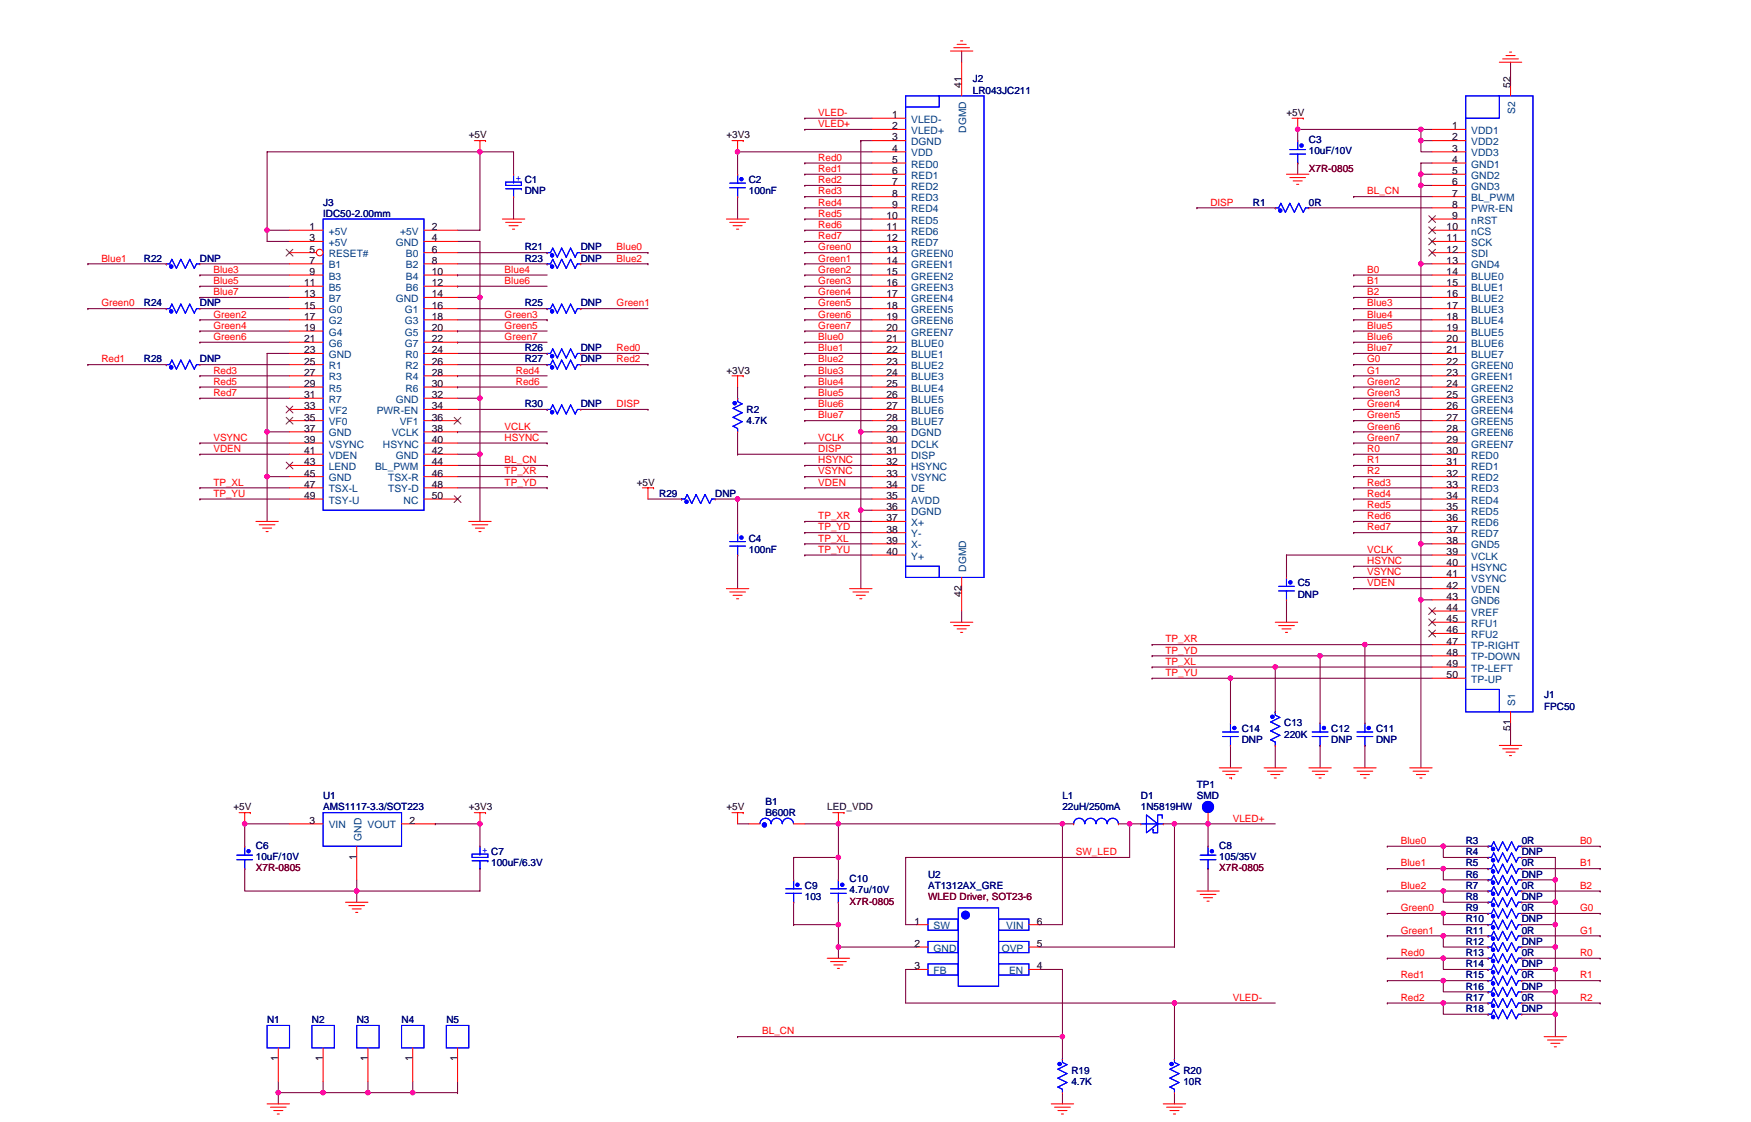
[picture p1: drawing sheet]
<svg xmlns="http://www.w3.org/2000/svg" width="278mm" height="178mm" viewBox="0 0 278 178" stroke-linecap="round" stroke-linejoin="round" font-family="sans-serif">
<g fill="none" stroke="#800040" stroke-width=".17">
<path d="M127.7 18.8h.1M127.7 18.8h10.7M152.6 8.1v1.8M239.8 9.9v3.5M42.4 36.5h.1M42.4 36.5v1.8h3.6M42.4 36.5h3.6M72.6 38.3h3.6v8.9h-3.6M76.2 24.1v12.4h-3.6M76.2 24.1h.1M76.2 24.1h5.3v3.6M76.2 24.1h-33.8v12.4"/>
<path d="M81.5 31.2v3.6M117.1 31.2v3.6M117.1 24.1v3.6M117.1 24.1h.1M117.1 24.1h21.3M127.7 25.9h.1M127.7 27.7h.1M127.7 29.4h.1M127.7 31.2h.1M127.7 33h.1M127.7 34.8h.1M127.7 36.5h.1"/>
<path d="M127.7 38.3h.1M127.7 20.5h.1M127.7 25.9h10.7M127.7 27.7h10.7M127.7 29.4h10.7M127.7 31.2h10.7M127.7 33h10.7M127.7 34.8h10.7M127.7 36.5h10.7M127.7 38.3h10.7M127.7 20.5h10.7M136.6 22.3v46.3h1.8"/>
<path d="M136.6 22.3h.1M136.6 22.3h1.8M190 33h.1M190 33h12.4M206 25.9v1.8M206 20.5v1.8M206 20.5h.1M206 20.5h21.3M207.7 33h19.6M214.9 31.2h.1M214.9 31.2h12.4M225.5 29.4h.1"/>
<path d="M225.5 27.7v1.7h1.8M225.5 27.7h.1M225.5 20.5h.1M225.5 22.3v1.8h1.8M225.5 22.3h.1M225.5 20.5v1.8h1.8M225.5 29.4v56.9M227.3 25.9h-1.8v1.8h1.8M13.9 41.9h.1M13.9 49h.1M13.9 57.9h.1M13.9 41.9h12.5"/>
<path d="M13.9 49h12.5M13.9 57.9h12.5M31.7 41.9h14.3M31.7 43.7h.1M31.7 45.4h.1M31.7 47.2h.1M31.7 49h14.3M31.7 50.8h.1M31.7 52.6h.1M31.7 54.3h.1M31.7 57.9h14.3M31.7 59.7h.1"/>
<path d="M31.7 43.7h14.3M31.7 45.4h14.3M31.7 47.2h14.3M31.7 50.8h14.3M31.7 52.6h14.3M31.7 54.3h14.3M31.7 59.7h14.3M46 56.1h-3.6v12.5h3.6M72.6 40.1h14.2M72.6 41.9h14.2M72.6 43.7h.1M72.6 45.4h.1"/>
<path d="M72.6 49h14.2M72.6 52.6h.1M72.6 54.3h.1M72.6 56.1h14.2M72.6 57.9h14.2M72.6 59.7h.1M72.6 43.7h14.2M72.6 45.4h14.2M72.6 50.8h14.2M72.6 52.6h14.2M72.6 54.3h14.2M72.6 59.7h14.2"/>
<path d="M76.2 47.2v16h-3.6M76.2 47.2h.1M86.8 50.8h.1M92.2 49h.1M92.2 40.1h10.6M92.2 41.9h10.6M92.2 49h10.6M92.2 56.1h10.6M92.2 57.9h10.6M102.8 40.1h.1M102.8 41.9h.1M102.8 56.1h.1"/>
<path d="M102.8 57.9h.1M127.7 40.1h.1M127.7 41.9h.1M127.7 43.7h.1M127.7 45.4h.1M127.7 47.2h.1M127.7 49h.1M127.7 50.8h.1M127.7 52.6h.1M127.7 54.3h.1M127.7 56.1h.1M127.7 57.9h.1"/>
<path d="M127.7 59.7h.1M127.7 40.1h10.7M127.7 41.9h10.7M127.7 43.7h10.7M127.7 45.4h10.7M127.7 47.2h10.7M127.7 49h10.7M127.7 50.8h10.7M127.7 52.6h10.7M127.7 54.3h10.7M127.7 56.1h10.7M127.7 57.9h10.7"/>
<path d="M127.7 59.7h10.7M214.9 43.7h.1M214.9 45.4h.1M214.9 47.2h.1M214.9 49h.1M214.9 50.8h.1M214.9 52.6h.1M214.9 54.3h.1M214.9 56.1h.1M214.9 57.9h.1M214.9 59.7h.1M214.9 43.7h12.4"/>
<path d="M214.9 45.4h12.4M214.9 47.2h12.4M214.9 49h12.4M214.9 50.8h12.4M214.9 52.6h12.4M214.9 54.3h12.4M214.9 56.1h12.4M214.9 57.9h12.4M214.9 59.7h12.4M225.5 41.9h.1M225.5 41.9h1.8M31.7 61.4h.1"/>
<path d="M31.7 70.3h.1M31.7 77.4h.1M31.7 79.2h.1M31.7 63.2h.1M31.7 72.1h.1M31.7 61.4h14.3M31.7 63.2h14.3M31.7 70.3h14.3M31.7 72.1h14.3M31.7 77.4h14.3M31.7 79.2h14.3M42.4 75.7h.1"/>
<path d="M42.4 68.6v7.1h3.6M42.4 68.6h.1M42.4 75.7v7.1M72.6 61.4h.1M72.6 68.6h.1M72.6 65h14.2M72.6 61.4h14.2M72.6 68.6h14.2M72.6 70.3h14.2M72.6 73.9h14.2M72.6 75.7h14.2M72.6 77.4h14.2"/>
<path d="M76.2 72.1h.1M76.2 63.2v8.9h-3.6M76.2 63.2h.1M76.2 72.1v10.7M86.8 70.3h.1M86.8 73.9h.1M86.8 75.7h.1M86.8 77.4h.1M92.2 65h10.6M102.8 79.2h5.4M102.8 65h.1M113.5 79.2h3.6v5.4"/>
<path d="M117.1 72.1h.1M117.1 61.4v1.8M117.1 68.6v3.5M117.1 79.2h.1M117.1 72.1h21.3M117.1 79.2h21.3M127.7 61.4h.1M127.7 63.2h.1M127.7 65h.1M127.7 66.8h.1M127.7 70.3h.1M127.7 73.9h.1"/>
<path d="M127.7 75.7h.1M127.7 77.4h.1M127.7 61.4h10.7M127.7 63.2h10.7M127.7 65h10.7M127.7 66.8h10.7M127.7 70.3h10.7M127.7 73.9h10.7M127.7 75.7h10.7M127.7 77.4h10.7M136.6 68.6v12.4h1.8M136.6 68.6h.1"/>
<path d="M214.9 61.4h.1M214.9 63.2h.1M214.9 65h.1M214.9 66.8h.1M214.9 68.6h.1M214.9 70.3h.1M214.9 72.1h.1M214.9 73.9h.1M214.9 75.7h.1M214.9 77.4h.1M214.9 79.2h.1M214.9 61.4h12.4"/>
<path d="M214.9 63.2h12.4M214.9 65h12.4M214.9 66.8h12.4M214.9 68.6h12.4M214.9 70.3h12.4M214.9 72.1h12.4M214.9 73.9h12.4M214.9 75.7h12.4M214.9 77.4h12.4M214.9 79.2h12.4M117.1 88.1v5.3M127.7 82.8h.1"/>
<path d="M127.7 84.6h.1M127.7 86.3h.1M127.7 88.1h.1M127.7 82.8h10.7M127.7 84.6h10.7M127.7 88.1h10.7M127.7 86.3h10.7M136.6 81v12.4M152.6 97v1.8M204.2 88.1h.1M204.2 95.2v3.6M204.2 88.1v3.6"/>
<path d="M204.2 88.1h23.1M214.9 81h.1M214.9 82.8h.1M214.9 84.6h.1M214.9 89.9h.1M214.9 91.7h.1M214.9 93.4h.1M214.9 81h12.4M214.9 82.8h12.4M214.9 84.6h12.4M214.9 89.9h12.4M214.9 91.7h12.4"/>
<path d="M214.9 93.4h12.4M225.5 95.2h.1M225.5 95.2h1.8M225.5 95.2v26.7M227.3 86.3h-1.8v8.9M182.9 107.7h12.4v7.1M182.9 107.7h.1M182.9 104.1h26.6v10.7M182.9 104.1h.1M182.9 102.3h33.7v12.5M182.9 102.3h.1M182.9 105.9h19.5v7.1"/>
<path d="M182.9 105.9h.1M195.3 107.7h.1M195.3 118.3v3.6M195.3 107.7h32M202.4 118.3v3.6M202.4 105.9h.1M202.4 105.9h24.9M209.5 104.1h.1M209.5 118.3v3.6M209.5 104.1h17.8M216.6 102.3h.1M216.6 118.3v3.6"/>
<path d="M216.6 102.3h10.7M239.8 114.8v3.5M38.8 130.8h7.2M38.8 130.8h.1M38.8 137.9v3.6h17.8M38.8 130.8v3.5M56.6 139.7v1.8M69.1 130.8h7.1v3.5M69.1 130.8h.1M76.2 137.9v3.6h-19.6M117.1 130.8h1.7M126 136.1v3.6"/>
<path d="M126 136.1h.1M126 136.1h7.1M127.7 130.8h5.4M133.1 136.1v3.6M133.1 130.8h.1M133.1 130.8v5.3M133.1 130.8h35.5M143.7 136.1v10.7h1.8M143.7 136.1h.1M168.6 130.8h1.8M168.6 130.8v16h-3.5M177.5 130.8h1.8"/>
<path d="M179.3 130.8h1.8M179.3 130.8h.1M179.3 130.8v5.3h-35.6M184.6 130.8h1.8M186.4 130.8v19.5h-21.3M186.4 130.8h.1M186.4 130.8h16M191.7 130.8h.1M191.7 137.9v3.6M191.7 130.8v3.5M220.2 137.9h8.9v1.8h7.1M220.2 137.9h.1"/>
<path d="M220.2 134.3h.1M220.2 134.3h8.9M229.1 137.9h.1M229.1 134.3h7.1M229.1 134.3v1.8h7.1M229.1 134.3h.1M229.1 137.9h7.1M241.5 136.1h5.4v3.6h-5.4M241.5 134.3h12.5M241.5 137.9h12.5M246.9 139.7v3.5h-5.4M246.9 139.7h.1"/>
<path d="M254 134.3h.1M254 137.9h.1M56.6 141.5v1.7M56.6 141.5h.1M126 143.2v3.6M126 146.8h.1M126 146.8h7.1M133.1 150.3h.1M133.1 150.3h12.4M133.1 146.8v3.5M133.1 143.2v3.6M133.1 150.3v1.8"/>
<path d="M145.5 153.9h-1.8v5.3h42.7M165.1 153.9h3.5v10.7M186.4 159.2h.1M186.4 159.2v8.9M186.4 159.2h16M220.2 159.2h.1M220.2 155.7h8.9v1.8h7.1M220.2 155.7h.1M220.2 152.1h8.9v1.8h7.1M220.2 152.1h.1M220.2 148.6h8.9v1.7h7.1M220.2 148.6h.1"/>
<path d="M220.2 145h.1M220.2 141.5h.1M220.2 159.2h8.9M220.2 141.5h8.9M220.2 145h8.9M229.1 159.2h7.1M229.1 155.7h.1M229.1 152.1h.1M229.1 148.6h.1M229.1 145h7.1M229.1 141.5h7.1M229.1 159.2v1.8h7.1"/>
<path d="M229.1 159.2h.1M229.1 145v1.8h7.1M229.1 145h.1M229.1 141.5v1.7h7.1M229.1 141.5h.1M229.1 148.6h7.1M229.1 152.1h7.1M229.1 155.7h7.1M241.5 159.2h12.5M241.5 141.5h12.5M241.5 145h12.5M241.5 148.6h12.5"/>
<path d="M241.5 152.1h12.5M241.5 155.7h12.5M246.9 143.2v3.6h-5.4M246.9 143.2h.1M246.9 146.8v3.5h-5.4M246.9 146.8h.1M246.9 150.3v3.6h-5.4M246.9 150.3h.1M246.9 153.9v3.6h-5.4M246.9 153.9h.1M246.9 157.5v3.5h-5.4M246.9 157.5h.1"/>
<path d="M254 141.5h.1M254 145h.1M254 148.6h.1M254 159.2h.1M254 152.1h.1M254 155.7h.1M44.2 173.5h.1M44.2 171.7v1.8M44.2 173.5v1.7M44.2 173.5h28.4M51.3 171.7v1.8M51.3 173.5h.1"/>
<path d="M58.4 171.7v1.8M58.4 173.5h.1M65.5 171.7v1.8M72.6 173.5h.1M72.6 171.7v1.8M117.1 164.6h.1M117.1 164.6h51.5M168.6 173.5v1.7M168.6 164.6v3.5M186.4 173.5v1.7M246.9 161h.1M246.9 161v3.6"/>
</g>
<g fill="#f0f" stroke="#f0f" stroke-width=".17">
<circle cx="191.7" cy="130.8" r=".35"/>
<circle cx="168.6" cy="164.6" r=".35"/>
<circle cx="186.4" cy="159.2" r=".35"/>
<circle cx="133.1" cy="136.1" r=".35"/>
<circle cx="133.1" cy="146.8" r=".35"/>
<circle cx="168.6" cy="130.8" r=".35"/>
<circle cx="133.1" cy="130.8" r=".35"/>
<circle cx="133.1" cy="150.3" r=".35"/>
<circle cx="179.3" cy="130.8" r=".35"/>
<circle cx="186.4" cy="130.8" r=".35"/>
<circle cx="76.2" cy="130.8" r=".35"/>
<circle cx="56.6" cy="141.4" r=".35"/>
<circle cx="38.8" cy="130.8" r=".35"/>
<circle cx="216.6" cy="102.3" r=".35"/>
<circle cx="209.5" cy="104.1" r=".35"/>
<circle cx="195.3" cy="107.7" r=".35"/>
<circle cx="76.2" cy="72.1" r=".35"/>
<circle cx="225.5" cy="95.2" r=".35"/>
<circle cx="225.5" cy="86.3" r=".35"/>
<circle cx="225.5" cy="41.9" r=".35"/>
<circle cx="225.5" cy="29.4" r=".35"/>
<circle cx="225.5" cy="27.6" r=".35"/>
<circle cx="225.5" cy="20.5" r=".35"/>
<circle cx="225.5" cy="22.3" r=".35"/>
<circle cx="206" cy="20.5" r=".35"/>
<circle cx="136.6" cy="81" r=".35"/>
<circle cx="136.6" cy="68.5" r=".35"/>
<circle cx="76.2" cy="24.1" r=".35"/>
<circle cx="42.4" cy="36.5" r=".35"/>
<circle cx="117.1" cy="24.1" r=".35"/>
<circle cx="229.1" cy="155.7" r=".35"/>
<circle cx="229.1" cy="152.1" r=".35"/>
<circle cx="229.1" cy="148.5" r=".35"/>
<circle cx="229.1" cy="137.9" r=".35"/>
<circle cx="44.2" cy="173.4" r=".35"/>
<circle cx="51.3" cy="173.4" r=".35"/>
<circle cx="58.4" cy="173.4" r=".35"/>
<circle cx="65.5" cy="173.4" r=".35"/>
<circle cx="246.9" cy="161" r=".35"/>
<circle cx="246.9" cy="139.7" r=".35"/>
<circle cx="246.9" cy="143.2" r=".35"/>
<circle cx="246.9" cy="146.8" r=".35"/>
<circle cx="246.9" cy="150.3" r=".35"/>
<circle cx="246.9" cy="153.9" r=".35"/>
<circle cx="246.9" cy="157.4" r=".35"/>
<circle cx="229.1" cy="159.2" r=".35"/>
<circle cx="229.1" cy="145" r=".35"/>
<circle cx="229.1" cy="141.4" r=".35"/>
<circle cx="229.1" cy="134.3" r=".35"/>
<circle cx="42.4" cy="75.7" r=".35"/>
<circle cx="42.4" cy="68.5" r=".35"/>
<circle cx="76.2" cy="47.2" r=".35"/>
<circle cx="76.2" cy="63.2" r=".35"/>
<circle cx="117.1" cy="79.2" r=".35"/>
<circle cx="202.4" cy="105.9" r=".35"/>
</g>
<g fill="none" stroke="#f00" stroke-width=".17">
<path d="M150.9 8.1h3.5M151.4 7.6h2.5M151.9 7h1.5M152.5 6.5h.3M205.1 18.8h1.8M206 18.8v1.7M206.9 18.8h.1M238 9.9h3.5M238.5 9.3h2.5M239 8.8h1.5M239.6 8.3h.3M46 36.5h5.3"/>
<path d="M46 38.3h5.3M67.3 36.5h5.3M67.3 38.3h5.3M75.3 22.3h1.8M76.2 22.3v1.8M77.1 22.3h.1M79.7 34.8h3.6M80.3 35.3h2.5M80.8 35.8h1.4M81.3 36.4h.4M115.3 34.8h3.5M115.8 35.3h2.5"/>
<path d="M116.2 22.3h1.8M116.4 35.8h1.4M116.9 36.4h.3M117.1 22.3v1.8M118 22.3h.1M204.2 27.7h3.5M204.7 28.2h2.5M205.3 28.7h1.4M205.8 29.3h.3M26.4 49h.1M31.7 49h.1M86.8 56.1h.1"/>
<path d="M92.2 56.1h.1M116.2 59.7h1.8M117.1 59.7v1.7M118 59.7h.1M86.8 65h.1M92.2 65h.1M102 77.4h1.7M102.8 77.4v1.8M103.7 77.4h.1M40.6 82.8h3.6M41.1 83.3h2.5M41.7 83.8h1.4"/>
<path d="M42.2 84.4h.4M74.4 82.8h3.6M74.9 83.3h2.5M75.5 83.8h1.4M76 84.4h.3M115.3 93.4h3.5M115.8 94h2.5M116.4 94.5h1.4M116.9 95.1h.3M134.9 93.4h3.5M135.4 94h2.5M135.9 94.5h1.4"/>
<path d="M136.5 95.1h.3M150.9 98.8h3.5M151.4 99.3h2.5M151.9 99.8h1.5M202.4 98.8h3.6M202.9 99.3h2.5M203.5 99.8h1.4M204.2 91.7h.1M204.2 95.2h.1M152.5 100.4h.3M202.4 113h.1M202.4 118.3h.1"/>
<path d="M204 100.4h.4M209.5 114.8h.1M209.5 118.3h.1M238 118.3h3.5M238.5 118.9h2.5M239 119.4h1.5M239.6 119.9h.3M38 129h1.7M38.8 129v1.8M39.7 129h.1M75.3 129h1.8M76.2 129v1.8"/>
<path d="M77.1 129h.1M116.2 129h1.8M117.1 129v1.8M118 129h.1M132.2 129h1.8M133.1 129v1.8M134 129h.1M191.7 129v1.8M193.5 121.9h3.6M194.1 122.4h2.5M194.6 123h1.4M195.1 123.5h.4"/>
<path d="M195.5 123.5h.1M200.6 121.9h3.6M201.2 122.4h2.5M201.7 123h1.4M202.2 123.5h.4M207.7 121.9h3.6M208.3 122.4h2.5M208.8 123h1.4M209.4 123.5h.3M214.9 121.9h3.5M215.4 122.4h2.5M215.9 123h1.5"/>
<path d="M216.5 123.5h.3M223.8 121.9h3.5M224.3 122.4h2.5M224.8 123h1.4M225.4 123.5h.3M236.2 139.7h.1M241.5 139.7h.1M54.8 143.2h3.6M55.4 143.8h2.5M55.9 144.3h1.4M56.4 144.8h.4M131.3 152.1h3.6"/>
<path d="M131.8 152.6h2.5M132.4 153.2h1.4M132.9 153.7h.3M190 141.5h3.5M190.5 142h2.5M191 142.5h1.5M191.6 143.1h.3M236.2 145h.1M236.2 143.2h.1M236.2 141.5h.1M241.5 145h.1M241.5 143.2h.1"/>
<path d="M241.5 141.5h.1M42.4 175.2h3.6M42.9 175.8h2.5M43.5 176.3h1.4M44 176.8h.3M65.5 166.3v5.4M72.6 166.3v5.4M166.9 175.2h3.5M167.4 175.8h2.5M167.9 176.3h1.5M168.5 176.8h.3M168.6 168.1h.1"/>
<path d="M168.6 173.5h.1M184.6 175.2h3.6M185.2 175.8h2.5M185.7 176.3h1.4M186.2 176.8h.4M245.1 164.6h3.5M245.6 165.1h2.5M246.1 165.6h1.5M246.7 166.2h.3"/>
</g>
<g fill="none" stroke="#00f" stroke-width=".17">
<path d="M51.3 34.8h16v46.2h-16zM26.4 49h.5l.4-.7 .7 1.4 .7-1.4 .7 1.4 .7-1.4 .7 1.4 .4-.7h.5M26.4 49h.1M86.8 56.1h.6l.3-.7 .8 1.4 .7-1.4 .7 1.4 .7-1.4 .7 1.4 .4-.7h.5M86.8 56.1h.1M86.8 65h.6l.3-.7 .8 1.4 .7-1.4 .7 1.4 .7-1.4 .7 1.4 .4-.7h.5M86.8 65h.1M202.9 93.8h2.5M202.9 93.1h2.5M204.2 91.7v1.4M204.2 95.2h.1M204.2 93.8v1.4"/>
<path d="M202.4 113v.5l.7 .4-1.4 .7 1.4 .7-1.4 .7 1.4 .7-1.4 .7 .7 .4v.5M202.4 113h.1M208.3 116.9h2.5M208.3 116.2h2.5M209.5 114.8v1.4M209.5 118.3h.1M209.5 116.9v1.4M236.2 139.7h.5l.4-.7 .7 1.4 .7-1.4 .7 1.4 .7-1.4 .7 1.4 .4-.7h.5M236.2 139.7h.1M236.2 145h.5l.4-.7 .7 1.4 .7-1.4 .7 1.4 .7-1.4 .7 1.4 .4-.7h.5M236.2 145h.1M236.2 143.2h.5l.4-.7 .7 1.4 .7-1.4 .7 1.4 .7-1.4 .7 1.4 .4-.7h.5"/>
<path d="M236.2 143.2h.1M236.2 141.5h.5l.4-.8 .7 1.5 .7-1.5 .7 1.5 .7-1.5 .7 1.5 .4-.7h.5M236.2 141.5h.1M63.7 162.8h3.6v3.5h-3.6zM70.8 162.8h3.6v3.5h-3.6zM168.6 168.1v.5l.8 .4-1.5 .7 1.5 .7-1.5 .7 1.5 .7-1.5 .8 .7 .3v.6M168.6 168.1h.1"/>
</g>
<g fill="#00f" stroke="#00f" stroke-width=".17">
<circle cx="210.1" cy="115.6" r=".25"/>
<circle cx="87.6" cy="56.5" r=".26"/>
<circle cx="237" cy="145.4" r=".26"/>
<circle cx="87.6" cy="65.4" r=".26"/>
<circle cx="237" cy="143.7" r=".26"/>
<circle cx="202" cy="113.8" r=".26"/>
<circle cx="237" cy="141.9" r=".26"/>
<circle cx="204.8" cy="92.4" r=".25"/>
<circle cx="168.2" cy="168.9" r=".26"/>
<circle cx="27.2" cy="49.4" r=".26"/>
<circle cx="191.7" cy="128.1" r=".88"/>
<circle cx="237" cy="140.1" r=".26"/>
</g>
<circle cx="50.7" cy="40.1" r=".52" fill="#fff" stroke="#f00" stroke-width=".17"/>
<g fill="none" stroke="#f00" stroke-width=".17">
<path d="M138.4 18.8h5.3M152.6 9.9v5.3M239.8 13.4v1.8M81.5 27.7h.1M81.5 31.2h.1M117.1 27.7h.1M117.1 31.2h.1M138.4 20.5h5.3M138.4 22.3h5.3M138.4 24.1h5.3M138.4 25.9h5.3M138.4 27.7h5.3"/>
<path d="M138.4 29.4h5.3M138.4 31.2h5.3M138.4 33h5.3M138.4 34.8h5.3M138.4 36.5h5.3M138.4 38.3h5.3M202.4 33h.1M206 22.3h.1M206 25.9h.1M207.7 33h.1M227.3 20.5h5.3M227.3 22.3h5.3"/>
<path d="M227.3 24.1h5.3M227.3 25.9h5.3M227.3 27.7h5.3M227.3 29.4h5.3M227.3 31.2h5.3M227.3 33h5.3M227.3 34.8h5.3M227.3 36.5h5.3M227.3 38.3h5.3M26.4 41.9h.1M26.4 57.9h.1M31.7 41.9h.1"/>
<path d="M31.7 57.9h.1M46 40.1h4.2M46 41.9h5.3M46 43.7h5.3M46 45.4h5.3M46 47.2h5.3M46 49h5.3M46 50.8h5.3M46 52.6h5.3M46 54.3h5.3M46 56.1h5.3M46 57.9h5.3"/>
<path d="M46 59.7h5.3M67.3 40.1h5.3M67.3 41.9h5.3M67.3 43.7h5.3M67.3 45.4h5.3M67.3 47.2h5.3M67.3 49h5.3M67.3 50.8h5.3M67.3 52.6h5.3M67.3 54.3h5.3M67.3 56.1h5.3M67.3 57.9h5.3"/>
<path d="M67.3 59.7h5.3M86.8 57.9h.1M86.8 49h.1M86.8 40.1h.1M86.8 41.9h.1M92.2 57.9h.1M92.2 49h.1M92.2 40.1h.1M92.2 41.9h.1M138.4 40.1h5.3M138.4 41.9h5.3M138.4 43.7h5.3"/>
<path d="M138.4 45.4h5.3M138.4 47.2h5.3M138.4 49h5.3M138.4 50.8h5.3M138.4 52.6h5.3M138.4 54.3h5.3M138.4 56.1h5.3M138.4 57.9h5.3M138.4 59.7h5.3M227.3 40.1h5.3M227.3 41.9h5.3M227.3 43.7h5.3"/>
<path d="M227.3 45.4h5.3M227.3 47.2h5.3M227.3 49h5.3M227.3 50.8h5.3M227.3 52.6h5.3M227.3 54.3h5.3M227.3 56.1h5.3M227.3 57.9h5.3M227.3 59.7h5.3M46 61.4h5.3M46 63.2h5.3M46 65h5.3"/>
<path d="M46 66.8h5.3M46 72.1h5.3M46 70.3h5.3M46 68.6h5.3M46 73.9h5.3M46 75.7h5.3M46 77.4h5.3M46 79.2h5.3M67.3 61.4h5.3M67.3 63.2h5.3M67.3 65h5.3M67.3 66.8h5.3"/>
<path d="M67.3 72.1h5.3M67.3 70.3h5.3M67.3 68.6h5.3M67.3 73.9h5.3M67.3 75.7h5.3M67.3 77.4h5.3M67.3 79.2h5.3M108.2 79.2h.1M113.5 79.2h.1M117.1 63.2h.1M117.1 68.6h.1M138.4 61.4h5.3"/>
<path d="M138.4 63.2h5.3M138.4 65h5.3M138.4 66.8h5.3M138.4 72.1h5.3M138.4 70.3h5.3M138.4 68.6h5.3M138.4 73.9h5.3M138.4 75.7h5.3M138.4 77.4h5.3M138.4 79.2h5.3M227.3 61.4h5.3M227.3 63.2h5.3"/>
<path d="M227.3 65h5.3M227.3 66.8h5.3M227.3 72.1h5.3M227.3 70.3h5.3M227.3 68.6h5.3M227.3 73.9h5.3M227.3 75.7h5.3M227.3 77.4h5.3M227.3 79.2h5.3M117.1 84.6h.1M117.1 88.1h.1M138.4 81h5.3"/>
<path d="M138.4 82.8h5.3M138.4 84.6h5.3M138.4 86.3h5.3M138.4 88.1h5.3M152.6 91.7v5.3M227.3 81h5.3M227.3 82.8h5.3M227.3 84.6h5.3M227.3 86.3h5.3M227.3 88.1h5.3M227.3 89.9h5.3M227.3 91.7h5.3"/>
<path d="M227.3 93.4h5.3M227.3 95.2h5.3M227.3 97h5.3M227.3 98.8h5.3M195.3 114.8h.1M195.3 118.3h.1M216.6 114.8h.1M216.6 118.3h.1M227.3 100.6h5.3M227.3 102.3h5.3M227.3 104.1h5.3M227.3 105.9h5.3"/>
<path d="M227.3 107.7h5.3M239.8 113v1.8M38.8 134.3h.1M38.8 137.9h.1M46 130.8h5.3M56.6 134.3v5.4M63.7 130.8h5.4M76.2 134.3h.1M76.2 137.9h.1M118.8 130.8h1.8M126 139.7h.1M126 130.8h1.7"/>
<path d="M133.1 139.7h.1M170.4 130.8h.1M177.5 130.8h.1M181.1 130.8h.1M184.6 130.8h.1M191.7 134.3h.1M191.7 137.9h.1M236.2 137.9h.1M236.2 136.1h.1M236.2 134.3h.1M241.5 137.9h.1M241.5 136.1h.1"/>
<path d="M241.5 134.3h.1M126 143.2h.1M133.1 143.2h.1M145.5 146.8h1.8M145.5 150.3h1.8M145.5 153.9h1.8M163.3 146.8h1.8M163.3 150.3h1.8M163.3 153.9h1.8M236.2 157.5h.1M236.2 155.7h.1M236.2 153.9h.1"/>
<path d="M236.2 152.1h.1M236.2 159.2h.1M236.2 150.3h.1M236.2 148.6h.1M236.2 146.8h.1M241.5 157.5h.1M241.5 155.7h.1M241.5 153.9h.1M241.5 152.1h.1M241.5 159.2h.1M241.5 150.3h.1M241.5 148.6h.1"/>
<path d="M241.5 146.8h.1M44.2 166.3v5.4M51.3 166.3v5.4M58.4 166.3v5.4M186.4 168.1h.1M186.4 173.5h.1M236.2 161h.1M241.5 161h.1"/>
</g>
<g fill="none" stroke="#804000" stroke-width=".16">
<path d="M45.4 39.6l1.1 1.1M46.5 39.6l-1.1 1.1M226.8 34.2l1.1 1.1M226.8 36l1.1 1.1M226.8 37.8l1.1 1.1M226.8 39.6l1.1 1.1M227.8 34.2l-1 1.1M227.8 36l-1 1.1M227.8 37.8l-1 1.1M227.8 39.6l-1 1.1M45.4 64.5l1.1 1M45.4 66.2l1.1 1.1"/>
<path d="M45.4 73.4l1.1 1M46.5 64.5l-1.1 1M46.5 66.2l-1.1 1.1M46.5 73.4l-1.1 1M72.1 66.2l1.1 1.1M72.1 78.7l1.1 1.1M73.2 66.2l-1.1 1.1M73.2 78.7l-1.1 1.1M226.8 96.5l1.1 1.1M226.8 98.2l1.1 1.1M227.8 96.5l-1 1.1M227.8 98.2l-1 1.1"/>
<path d="M226.8 100l1.1 1.1M227.8 100l-1 1.1"/>
</g>
<g fill="none" stroke="#00f" stroke-width=".17">
<path d="M143.7 15.2h12.5v76.5h-12.5zM149.1 15.2v1.8h-5.4M149.1 15.2h.1M232.6 15.2h10.7v97.8h-10.7zM238 15.2v3.6h-5.4M80.3 28.9h2.5v.5h-2.5zM80.3 30h2.5M81.5 31.2h.1M81.5 28.9h.1M81.5 27.7v1.2M81.5 30v1.2M82.8 30h.1"/>
<path d="M115.8 29.8h2.5M115.8 29.1h2.5M117.1 27.7v1.4M117.1 31.2h.1M117.1 29.8v1.4M202.4 33h.5l.4-.7 .7 1.4 .7-1.4 .7 1.4 .7-1.4 .8 1.4 .3-.7h.5M202.4 33h.1M204.7 24.5h2.5M204.7 23.7h2.5M206 22.3v1.4M206 25.9h.1M206 24.5v1.4"/>
<path d="M26.4 41.9h.5l.4-.7 .7 1.4 .7-1.4 .7 1.4 .7-1.4 .7 1.4 .4-.7h.5M26.4 41.9h.1M26.4 57.9h.5l.4-.7 .7 1.4 .7-1.4 .7 1.4 .7-1.4 .7 1.4 .4-.7h.5M26.4 57.9h.1M86.8 57.9h.6l.3-.7 .8 1.4 .7-1.4 .7 1.4 .7-1.4 .7 1.4 .4-.7h.5M86.8 57.9h.1M86.8 49h.6l.3-.7 .8 1.4 .7-1.4 .7 1.4 .7-1.4 .7 1.4 .4-.7h.5M86.8 49h.1M86.8 40.1h.6l.3-.7 .8 1.4 .7-1.4 .7 1.4 .7-1.4 .7 1.4 .4-.7h.5M86.8 40.1h.1M86.8 41.9h.6l.3-.7 .8 1.4 .7-1.4 .7 1.4 .7-1.4 .7 1.4 .4-.7h.5M86.8 41.9h.1"/>
<path d="M108.2 79.2h.5l.4-.7 .7 1.4 .7-1.4 .7 1.4 .7-1.4 .7 1.4 .4-.7h.5M108.2 79.2h.1M117.1 63.2v.5l.7 .4-1.4 .7 1.4 .7-1.4 .7 1.4 .7-1.4 .8 .7 .3v.6M117.1 63.2h.1M115.8 86.7h2.5M115.8 86h2.5M117.1 84.6v1.4M117.1 88.1h.1M117.1 86.7v1.4M143.7 89.9h5.4v1.8M194.1 116.9h2.5M194.1 116.2h2.5"/>
<path d="M195.3 114.8v1.4M195.3 118.3h.1M195.3 116.9v1.4M215.4 116.9h2.5M215.4 116.2h2.5M216.6 114.8v1.4M216.6 118.3h.1M216.6 116.9v1.4M232.6 109.4h5.4v3.6M37.6 136.5h2.5M37.6 135.8h2.5M38.8 134.3v1.5"/>
<path d="M38.8 137.9h.1M38.8 136.5v1.4M51.3 129h12.4v5.3h-12.4zM74.9 135.6h2.5v.5h-2.5zM74.9 136.6h2.5M76.2 137.9h.1M76.2 135.6h.1M76.2 134.3v1.3M76.2 136.6v1.3M77.4 136.6h.1M120.6 130.8a.88 .88 0 0 1 .9-.9 .88 .88 0 0 1 .9 .9M122.4 130.8a.88 .88 0 0 1 .9-.9 .88 .88 0 0 1 .9 .9"/>
<path d="M124.2 130.8a.88 .88 0 0 1 .9-.9 .88 .88 0 0 1 .8 .9M126 139.7v1.4M133.1 139.7v1.4M170.4 130.8a.89 .89 0 0 1 .9-.9 .89 .89 0 0 1 .9 .9 .89 .89 0 0 1 .9-.9 .89 .89 0 0 1 .9 .9 .89 .89 0 0 1 .9-.9 .89 .89 0 0 1 .8 .9 .88 .88 0 0 1 .9-.9 .88 .88 0 0 1 .9 .9M181.1 130.8h3.5M182 129.4l1.7 1.4-1.7 1.4zM183 131.7h.1M184.5 129.9v-.5h-.8v2.8h-.7v-.5M190.5 136.5h2.5M190.5 135.8h2.5M191.7 134.3v1.5M191.7 137.9h.1"/>
<path d="M191.7 136.5v1.4M236.2 137.9h.5l.4-.7 .7 1.4 .7-1.4 .7 1.4 .7-1.4 .7 1.4 .4-.7h.5M236.2 137.9h.1M236.2 136.1h.5l.4-.7 .7 1.4 .7-1.4 .7 1.4 .7-1.4 .7 1.4 .4-.7h.5M236.2 136.1h.1M236.2 134.3h.5l.4-.7 .7 1.5 .7-1.5 .7 1.5 .7-1.5 .7 1.5 .4-.8h.5M236.2 134.3h.1M124.7 141.8h2.5M124.7 141.1h2.5M126 143.2h.1M126 141.8v1.4M131.8 141.8h2.5"/>
<path d="M131.8 141.1h2.5M133.1 143.2h.1M133.1 141.8v1.4M147.3 153h4.8v1.8h-4.8zM147.3 149.5h4.8v1.7h-4.8zM147.3 145.9h4.8v1.8h-4.8zM152.1 144.1h6.4v12.5h-6.4zM158.5 145.9h4.8v1.8h-4.8zM158.5 149.5h4.8v1.7h-4.8zM158.5 153h4.8v1.8h-4.8zM236.2 157.5h.5l.4-.8 .7 1.5 .7-1.5 .7 1.5 .7-1.5 .7 1.5 .4-.7h.5M236.2 157.5h.1"/>
<path d="M236.2 155.7h.5l.4-.7 .7 1.4 .7-1.4 .7 1.4 .7-1.4 .7 1.4 .4-.7h.5M236.2 155.7h.1M236.2 153.9h.5l.4-.7 .7 1.4 .7-1.4 .7 1.4 .7-1.4 .7 1.4 .4-.7h.5M236.2 153.9h.1M236.2 152.1h.5l.4-.7 .7 1.4 .7-1.4 .7 1.4 .7-1.4 .7 1.4 .4-.7h.5M236.2 152.1h.1M236.2 159.2h.5l.4-.7 .7 1.4 .7-1.4 .7 1.4 .7-1.4 .7 1.4 .4-.7h.5M236.2 159.2h.1M236.2 150.3h.5l.4-.7 .7 1.5 .7-1.5 .7 1.5 .7-1.5 .7 1.5 .4-.8h.5M236.2 150.3h.1M236.2 148.6h.5l.4-.8 .7 1.5 .7-1.5 .7 1.5 .7-1.5 .7 1.5 .4-.7h.5M236.2 148.6h.1"/>
<path d="M236.2 146.8h.5l.4-.7 .7 1.4 .7-1.4 .7 1.4 .7-1.4 .7 1.4 .4-.7h.5M236.2 146.8h.1M42.4 162.8h3.6v3.5h-3.6zM49.5 162.8h3.6v3.5h-3.6zM56.6 162.8h3.6v3.5h-3.6zM186.4 168.1v.5l.7 .4-1.4 .7 1.4 .7-1.4 .7 1.4 .7-1.4 .8 .7 .3v.6M186.4 168.1h.1M236.2 161h.5l.4-.7 .7 1.4 .7-1.4 .7 1.4 .7-1.4 .7 1.4 .4-.7h.5M236.2 161h.1"/>
</g>
<g fill="#00f" stroke="#00f" stroke-width=".17">
<circle cx="192.4" cy="135.1" r=".25"/>
<circle cx="206.6" cy="23.1" r=".25"/>
<circle cx="237" cy="138.3" r=".26"/>
<circle cx="39.5" cy="135.1" r=".25"/>
<circle cx="87.6" cy="58.3" r=".26"/>
<circle cx="126.6" cy="140.5" r=".25"/>
<circle cx="237" cy="157.9" r=".26"/>
<circle cx="217.3" cy="115.6" r=".25"/>
<circle cx="237" cy="156.1" r=".26"/>
<circle cx="237" cy="136.5" r=".26"/>
<circle cx="116.6" cy="64" r=".26"/>
<circle cx="153.2" cy="145.3" r=".62"/>
<circle cx="237" cy="154.3" r=".26"/>
<circle cx="27.2" cy="42.3" r=".26"/>
<circle cx="87.6" cy="49.4" r=".26"/>
<circle cx="237" cy="152.5" r=".26"/>
<circle cx="237" cy="161.4" r=".26"/>
<circle cx="121.3" cy="130.9" r=".34"/>
<circle cx="195.9" cy="115.6" r=".25"/>
<circle cx="237" cy="159.7" r=".26"/>
<circle cx="237" cy="150.8" r=".26"/>
<circle cx="237" cy="134.8" r=".26"/>
<circle cx="237" cy="149" r=".26"/>
<circle cx="87.6" cy="40.5" r=".26"/>
<circle cx="117.7" cy="85.3" r=".25"/>
<circle cx="133.7" cy="140.5" r=".25"/>
<circle cx="117.7" cy="28.4" r=".25"/>
<circle cx="186" cy="168.9" r=".26"/>
<circle cx="109" cy="79.7" r=".26"/>
<circle cx="87.6" cy="42.3" r=".26"/>
<circle cx="27.2" cy="58.3" r=".26"/>
<circle cx="237" cy="147.2" r=".26"/>
<circle cx="203.2" cy="33.4" r=".26"/>
</g>
<g fill="#f0f" stroke="#f0f" stroke-width=".17">
<circle cx="191.7" cy="130.8" r=".35"/>
<circle cx="168.6" cy="164.6" r=".35"/>
<circle cx="186.4" cy="159.2" r=".35"/>
<circle cx="133.1" cy="136.1" r=".35"/>
<circle cx="133.1" cy="146.8" r=".35"/>
<circle cx="168.6" cy="130.8" r=".35"/>
<circle cx="133.1" cy="130.8" r=".35"/>
<circle cx="133.1" cy="150.3" r=".35"/>
<circle cx="179.3" cy="130.8" r=".35"/>
<circle cx="186.4" cy="130.8" r=".35"/>
<circle cx="76.2" cy="130.8" r=".35"/>
<circle cx="56.6" cy="141.4" r=".35"/>
<circle cx="38.8" cy="130.8" r=".35"/>
<circle cx="216.6" cy="102.3" r=".35"/>
<circle cx="209.5" cy="104.1" r=".35"/>
<circle cx="195.3" cy="107.7" r=".35"/>
<circle cx="76.2" cy="72.1" r=".35"/>
<circle cx="225.5" cy="95.2" r=".35"/>
<circle cx="225.5" cy="86.3" r=".35"/>
<circle cx="225.5" cy="41.9" r=".35"/>
<circle cx="225.5" cy="29.4" r=".35"/>
<circle cx="225.5" cy="27.6" r=".35"/>
<circle cx="225.5" cy="20.5" r=".35"/>
<circle cx="225.5" cy="22.3" r=".35"/>
<circle cx="206" cy="20.5" r=".35"/>
<circle cx="136.6" cy="81" r=".35"/>
<circle cx="136.6" cy="68.5" r=".35"/>
<circle cx="76.2" cy="24.1" r=".35"/>
<circle cx="42.4" cy="36.5" r=".35"/>
<circle cx="117.1" cy="24.1" r=".35"/>
<circle cx="229.1" cy="155.7" r=".35"/>
<circle cx="229.1" cy="152.1" r=".35"/>
<circle cx="229.1" cy="148.5" r=".35"/>
<circle cx="229.1" cy="137.9" r=".35"/>
<circle cx="44.2" cy="173.4" r=".35"/>
<circle cx="51.3" cy="173.4" r=".35"/>
<circle cx="58.4" cy="173.4" r=".35"/>
<circle cx="65.5" cy="173.4" r=".35"/>
<circle cx="246.9" cy="161" r=".35"/>
<circle cx="246.9" cy="139.7" r=".35"/>
<circle cx="246.9" cy="143.2" r=".35"/>
<circle cx="246.9" cy="146.8" r=".35"/>
<circle cx="246.9" cy="150.3" r=".35"/>
<circle cx="246.9" cy="153.9" r=".35"/>
<circle cx="246.9" cy="157.4" r=".35"/>
<circle cx="229.1" cy="159.2" r=".35"/>
<circle cx="229.1" cy="145" r=".35"/>
<circle cx="229.1" cy="141.4" r=".35"/>
<circle cx="229.1" cy="134.3" r=".35"/>
<circle cx="42.4" cy="75.7" r=".35"/>
<circle cx="42.4" cy="68.5" r=".35"/>
<circle cx="76.2" cy="47.2" r=".35"/>
<circle cx="76.2" cy="63.2" r=".35"/>
<circle cx="117.1" cy="79.2" r=".35"/>
<circle cx="202.4" cy="105.9" r=".35"/>
</g>
<g font-size="1.6">
<text x="152.6" y="14" transform="rotate(-90 152.6 14)">41</text>
<text x="239.7" y="14" transform="rotate(-90 239.7 14)">52</text>
<text x="74.4" y="22">+5V</text>
<text x="115.3" y="22">+3V3</text>
<text x="141.6" y="18.7">1</text>
<text x="141.6" y="20.5">2</text>
<text x="141.6" y="22.3">3</text>
<text x="204.2" y="18.4">+5V</text>
<text x="230.5" y="20.5">1</text>
<text x="230.5" y="22.3">2</text>
<text x="141.6" y="24.1">4</text>
<text x="141.6" y="25.9">5</text>
<text x="141.6" y="27.6">6</text>
<text x="141.6" y="29.4">7</text>
<text x="230.5" y="24.1">3</text>
<text x="230.5" y="25.9">4</text>
<text x="230.5" y="27.6">5</text>
<text x="230.5" y="29.4">6</text>
<text x="140.7" y="34.7">10</text>
<text x="141.6" y="31.2">8</text>
<text x="141.6" y="33">9</text>
<text x="230.5" y="31.2">7</text>
<text x="230.5" y="33">8</text>
<text x="230.5" y="34.7">9</text>
<text x="49.1" y="36.5">1</text>
<text x="49.1" y="38.3">3</text>
<text x="49.1" y="40.1">5</text>
<text x="49.1" y="41.9">7</text>
<text x="68.5" y="38.3">4</text>
<text x="68.5" y="40.1">6</text>
<text x="68.5" y="41.9">8</text>
<text x="68.5" y="36.5">2</text>
<text x="140.7" y="36.5">11</text>
<text x="140.7" y="38.3">12</text>
<text x="140.7" y="40.1">13</text>
<text x="140.7" y="41.9">14</text>
<text x="229.6" y="36.5">10</text>
<text x="229.6" y="38.3">11</text>
<text x="229.6" y="40.1">12</text>
<text x="229.6" y="41.9">13</text>
<text x="48.3" y="45.4">11</text>
<text x="48.3" y="47.2">13</text>
<text x="49.1" y="43.6">9</text>
<text x="68.5" y="47.2">14</text>
<text x="68.5" y="43.6">10</text>
<text x="68.5" y="45.4">12</text>
<text x="140.7" y="43.6">15</text>
<text x="140.7" y="45.4">16</text>
<text x="140.7" y="47.2">17</text>
<text x="229.6" y="43.6">14</text>
<text x="229.6" y="45.4">15</text>
<text x="229.6" y="47.2">16</text>
<text x="48.3" y="49">15</text>
<text x="48.3" y="50.8">17</text>
<text x="48.3" y="52.5">19</text>
<text x="68.5" y="49">16</text>
<text x="68.5" y="50.8">18</text>
<text x="68.5" y="52.5">20</text>
<text x="140.7" y="49">18</text>
<text x="140.7" y="50.8">19</text>
<text x="140.7" y="52.5">20</text>
<text x="229.6" y="49">17</text>
<text x="229.6" y="50.8">18</text>
<text x="229.6" y="52.5">19</text>
<text x="48.3" y="54.3">21</text>
<text x="48.3" y="57.9">25</text>
<text x="48.3" y="59.6">27</text>
<text x="48.3" y="56.1">23</text>
<text x="68.5" y="54.3">22</text>
<text x="68.5" y="56.1">24</text>
<text x="68.5" y="57.9">26</text>
<text x="68.5" y="59.6">28</text>
<text x="115.3" y="59.3">+3V3</text>
<text x="140.7" y="54.3">21</text>
<text x="140.7" y="56.1">22</text>
<text x="140.7" y="57.9">23</text>
<text x="140.7" y="59.6">24</text>
<text x="229.6" y="54.3">20</text>
<text x="229.6" y="56.1">21</text>
<text x="229.6" y="57.9">22</text>
<text x="229.6" y="59.6">23</text>
<text x="48.3" y="61.4">29</text>
<text x="48.3" y="63.2">31</text>
<text x="48.3" y="65">33</text>
<text x="68.5" y="63.2">32</text>
<text x="68.5" y="65">34</text>
<text x="68.5" y="61.4">30</text>
<text x="140.7" y="61.4">25</text>
<text x="140.7" y="63.2">26</text>
<text x="140.7" y="65">27</text>
<text x="229.6" y="61.4">24</text>
<text x="229.6" y="63.2">25</text>
<text x="229.6" y="65">26</text>
<text x="48.3" y="66.8">35</text>
<text x="48.3" y="70.3">39</text>
<text x="48.3" y="68.5">37</text>
<text x="68.5" y="68.5">38</text>
<text x="68.5" y="70.3">40</text>
<text x="68.5" y="66.8">36</text>
<text x="140.7" y="66.8">28</text>
<text x="140.7" y="68.5">29</text>
<text x="140.7" y="70.3">30</text>
<text x="229.6" y="66.8">27</text>
<text x="229.6" y="68.5">28</text>
<text x="229.6" y="70.3">29</text>
<text x="48.3" y="72.1">41</text>
<text x="48.3" y="73.9">43</text>
<text x="48.3" y="75.6">45</text>
<text x="48.3" y="77.4">47</text>
<text x="68.5" y="72.1">42</text>
<text x="68.5" y="73.9">44</text>
<text x="68.5" y="75.6">46</text>
<text x="68.5" y="77.4">48</text>
<text x="101.1" y="77.1">+5V</text>
<text x="140.7" y="72.1">31</text>
<text x="140.7" y="73.9">32</text>
<text x="140.7" y="75.6">33</text>
<text x="140.7" y="77.4">34</text>
<text x="229.6" y="72.1">30</text>
<text x="229.6" y="73.9">31</text>
<text x="229.6" y="75.6">32</text>
<text x="229.6" y="77.4">33</text>
<text x="48.3" y="79.2">49</text>
<text x="68.5" y="79.2">50</text>
<text x="140.7" y="79.2">35</text>
<text x="140.7" y="81">36</text>
<text x="140.7" y="82.8">37</text>
<text x="229.6" y="79.2">34</text>
<text x="229.6" y="81">35</text>
<text x="229.6" y="82.8">36</text>
<text x="140.7" y="84.5">38</text>
<text x="140.7" y="86.3">39</text>
<text x="140.7" y="88.1">40</text>
<text x="229.6" y="84.5">37</text>
<text x="229.6" y="86.3">38</text>
<text x="229.6" y="88.1">39</text>
<text x="229.6" y="89.9">40</text>
<text x="152.6" y="94.7" transform="rotate(-90 152.6 94.7)">42</text>
<text x="229.6" y="91.6">41</text>
<text x="229.6" y="93.4">42</text>
<text x="229.6" y="95.2">43</text>
<text x="229.6" y="97">44</text>
<text x="229.6" y="98.8">45</text>
<text x="229.6" y="100.5">46</text>
<text x="229.6" y="102.3">47</text>
<text x="229.6" y="104.1">48</text>
<text x="229.6" y="105.9">49</text>
<text x="229.6" y="107.6">50</text>
<text x="239.7" y="116.1" transform="rotate(-90 239.7 116.1)">51</text>
<text x="37.1" y="128.6">+5V</text>
<text x="49.1" y="130.8">3</text>
<text x="65" y="130.8">2</text>
<text x="74.4" y="128.6">+3V3</text>
<text x="115.3" y="128.6">+5V</text>
<text x="131.3" y="128.6">LED_VDD</text>
<text x="56.6" y="136.5" transform="rotate(-90 56.6 136.5)">1</text>
<text x="145.2" y="146.8">1</text>
<text x="164.5" y="146.8">6</text>
<text x="145.2" y="150.3">2</text>
<text x="145.2" y="153.9">3</text>
<text x="164.5" y="153.9">4</text>
<text x="164.5" y="150.3">5</text>
<text x="44.2" y="168.5" transform="rotate(-90 44.2 168.5)">1</text>
<text x="51.3" y="168.5" transform="rotate(-90 51.3 168.5)">1</text>
<text x="58.4" y="168.5" transform="rotate(-90 58.4 168.5)">1</text>
<text x="65.5" y="168.5" transform="rotate(-90 65.5 168.5)">1</text>
<text x="72.6" y="168.5" transform="rotate(-90 72.6 168.5)">1</text>
</g>
<g font-size="1.6" fill="#000080">
<text x="154.4" y="13.1">J2</text>
<text x="154.4" y="14.9">LR043JC211</text>
<text x="207.7" y="22.7">C3</text>
<text x="118.8" y="29.1">C2</text>
<text x="207.7" y="24.5">10uF/10V</text>
<text x="51.3" y="32.6">J3</text>
<text x="51.3" y="34.4">IDC50-2.00mm</text>
<text x="83.3" y="30.9">DNP</text>
<text x="118.8" y="30.9">100nF</text>
<text x="198.9" y="32.6">R1</text>
<text x="207.7" y="32.6">0R</text>
<text x="22.8" y="41.5">R22</text>
<text x="31.7" y="41.5">DNP</text>
<text x="83.3" y="39.7">R21</text>
<text x="83.3" y="41.5">R23</text>
<text x="92.2" y="39.7">DNP</text>
<text x="92.2" y="41.5">DNP</text>
<text x="22.8" y="48.6">R24</text>
<text x="31.7" y="48.6">DNP</text>
<text x="83.3" y="48.6">R25</text>
<text x="92.2" y="48.6">DNP</text>
<text x="22.8" y="57.5">R28</text>
<text x="31.7" y="57.5">DNP</text>
<text x="83.3" y="55.7">R26</text>
<text x="83.3" y="57.5">R27</text>
<text x="92.2" y="55.7">DNP</text>
<text x="92.2" y="57.5">DNP</text>
<text x="83.3" y="64.6">R30</text>
<text x="92.2" y="64.6">DNP</text>
<text x="118.5" y="65.5">R2</text>
<text x="118.5" y="67.3">4.7K</text>
<text x="104.6" y="78.9">R29</text>
<text x="113.5" y="78.9">DNP</text>
<text x="118.8" y="86">C4</text>
<text x="118.8" y="87.8">100nF</text>
<text x="206" y="93.1">C5</text>
<text x="206" y="94.9">DNP</text>
<text x="245.1" y="110.9">J1</text>
<text x="245.1" y="112.6">FPC50</text>
<text x="197.1" y="116.2">C14</text>
<text x="197.1" y="118">DNP</text>
<text x="203.8" y="115.3">C13</text>
<text x="203.8" y="117.1">220K</text>
<text x="211.3" y="116.2">C12</text>
<text x="211.3" y="118">DNP</text>
<text x="218.4" y="116.2">C11</text>
<text x="218.4" y="118">DNP</text>
<text x="190" y="125.1">TP1</text>
<text x="51.3" y="126.9">U1</text>
<text x="51.3" y="128.6">AMS1117-3.3/SOT223</text>
<text x="121.5" y="127.8">B1</text>
<text x="121.5" y="129.5">B600R</text>
<text x="168.6" y="126.9">L1</text>
<text x="168.6" y="128.6">22uH/250mA</text>
<text x="181.1" y="126.9">D1</text>
<text x="181.1" y="128.6">1N5819HW</text>
<text x="190" y="126.9">SMD</text>
<text x="40.6" y="134.7">C6</text>
<text x="40.6" y="136.5">10uF/10V</text>
<text x="78" y="137.5">100uF/6.3V</text>
<text x="193.5" y="134.7">C8</text>
<text x="193.5" y="136.5">105/35V</text>
<text x="232.6" y="137.5">R5</text>
<text x="232.6" y="135.8">R4</text>
<text x="232.6" y="134">R3</text>
<text x="241.5" y="137.5">0R</text>
<text x="241.5" y="135.8">DNP</text>
<text x="241.5" y="134">0R</text>
<text x="127.7" y="141.1">C9</text>
<text x="127.7" y="142.9">103</text>
<text x="134.9" y="140">C10</text>
<text x="134.9" y="141.8">4.7u/10V</text>
<text x="147.3" y="139.3">U2</text>
<text x="147.3" y="141.1">AT1312AX_GRE</text>
<text x="232.6" y="142.9">R8</text>
<text x="232.6" y="141.1">R7</text>
<text x="232.6" y="139.3">R6</text>
<text x="241.5" y="142.9">DNP</text>
<text x="241.5" y="141.1">0R</text>
<text x="241.5" y="139.3">DNP</text>
<text x="232.6" y="144.6">R9</text>
<text x="232.6" y="150">R12</text>
<text x="232.6" y="148.2">R11</text>
<text x="232.6" y="146.4">R10</text>
<text x="241.5" y="150">DNP</text>
<text x="241.5" y="148.2">0R</text>
<text x="241.5" y="146.4">DNP</text>
<text x="241.5" y="144.6">0R</text>
<text x="232.6" y="155.3">R15</text>
<text x="232.6" y="153.5">R14</text>
<text x="232.6" y="151.8">R13</text>
<text x="241.5" y="155.3">0R</text>
<text x="241.5" y="153.5">DNP</text>
<text x="241.5" y="151.8">0R</text>
<text x="232.6" y="157.1">R16</text>
<text x="232.6" y="160.6">R18</text>
<text x="232.6" y="158.9">R17</text>
<text x="241.5" y="157.1">DNP</text>
<text x="241.5" y="160.6">DNP</text>
<text x="241.5" y="158.9">0R</text>
<text x="42.4" y="162.4">N1</text>
<text x="49.5" y="162.4">N2</text>
<text x="56.6" y="162.4">N3</text>
<text x="63.7" y="162.4">N4</text>
<text x="70.8" y="162.4">N5</text>
<text x="170.1" y="170.4">R19</text>
<text x="170.1" y="172.2">4.7K</text>
<text x="187.8" y="170.4">R20</text>
<text x="187.8" y="172.2">10R</text>
</g>
<g font-size="1.6" fill="#f00">
<text x="129.9" y="18.4">VLED-</text>
<text x="129.9" y="20.2">VLED+</text>
<text x="129.9" y="25.5">Red0</text>
<text x="129.9" y="27.3">Red1</text>
<text x="129.9" y="29.1">Red2</text>
<text x="129.9" y="30.9">Red3</text>
<text x="129.9" y="32.6">Red4</text>
<text x="129.9" y="34.4">Red5</text>
<text x="192.1" y="32.6">DISP</text>
<text x="217" y="30.9">BL_CN</text>
<text x="16.1" y="41.5">Blue1</text>
<text x="97.9" y="39.7">Blue0</text>
<text x="97.9" y="41.5">Blue2</text>
<text x="129.9" y="36.2">Red6</text>
<text x="129.9" y="38">Red7</text>
<text x="129.9" y="39.7">Green0</text>
<text x="129.9" y="41.5">Green1</text>
<text x="33.9" y="43.3">Blue3</text>
<text x="33.9" y="45.1">Blue5</text>
<text x="33.9" y="46.9">Blue7</text>
<text x="80.1" y="43.3">Blue4</text>
<text x="80.1" y="45.1">Blue6</text>
<text x="129.9" y="43.3">Green2</text>
<text x="129.9" y="45.1">Green3</text>
<text x="129.9" y="46.9">Green4</text>
<text x="217" y="43.3">B0</text>
<text x="217" y="45.1">B1</text>
<text x="217" y="46.9">B2</text>
<text x="16.1" y="48.6">Green0</text>
<text x="33.9" y="50.4">Green2</text>
<text x="33.9" y="52.2">Green4</text>
<text x="33.9" y="54">Green6</text>
<text x="80.1" y="52.2">Green5</text>
<text x="80.1" y="54">Green7</text>
<text x="80.1" y="50.4">Green3</text>
<text x="97.9" y="48.6">Green1</text>
<text x="129.9" y="48.6">Green5</text>
<text x="129.9" y="50.4">Green6</text>
<text x="129.9" y="52.2">Green7</text>
<text x="129.9" y="54">Blue0</text>
<text x="217" y="48.6">Blue3</text>
<text x="217" y="50.4">Blue4</text>
<text x="217" y="52.2">Blue5</text>
<text x="217" y="54">Blue6</text>
<text x="16.1" y="57.5">Red1</text>
<text x="33.9" y="59.3">Red3</text>
<text x="81.9" y="59.3">Red4</text>
<text x="97.9" y="55.7">Red0</text>
<text x="97.9" y="57.5">Red2</text>
<text x="129.9" y="55.7">Blue1</text>
<text x="129.9" y="57.5">Blue2</text>
<text x="129.9" y="59.3">Blue3</text>
<text x="217" y="55.7">Blue7</text>
<text x="217" y="57.5">G0</text>
<text x="217" y="59.3">G1</text>
<text x="33.9" y="61.1">Red5</text>
<text x="33.9" y="62.9">Red7</text>
<text x="81.9" y="61.1">Red6</text>
<text x="97.9" y="64.6">DISP</text>
<text x="129.9" y="61.1">Blue4</text>
<text x="129.9" y="62.9">Blue5</text>
<text x="129.9" y="64.6">Blue6</text>
<text x="217" y="61.1">Green2</text>
<text x="217" y="62.9">Green3</text>
<text x="217" y="64.6">Green4</text>
<text x="33.9" y="70">VSYNC</text>
<text x="33.9" y="71.7">VDEN</text>
<text x="80.1" y="68.2">VCLK</text>
<text x="80.1" y="70">HSYNC</text>
<text x="129.9" y="66.4">Blue7</text>
<text x="129.9" y="70">VCLK</text>
<text x="129.9" y="71.7">DISP</text>
<text x="217" y="66.4">Green5</text>
<text x="217" y="68.2">Green6</text>
<text x="217" y="70">Green7</text>
<text x="217" y="71.7">R0</text>
<text x="33.9" y="77.1">TP_XL</text>
<text x="80.1" y="73.5">BL_CN</text>
<text x="80.1" y="75.3">TP_XR</text>
<text x="80.1" y="77.1">TP_YD</text>
<text x="129.9" y="73.5">HSYNC</text>
<text x="129.9" y="75.3">VSYNC</text>
<text x="129.9" y="77.1">VDEN</text>
<text x="217" y="73.5">R1</text>
<text x="217" y="75.3">R2</text>
<text x="217" y="77.1">Red3</text>
<text x="33.9" y="78.9">TP_YU</text>
<text x="129.9" y="82.4">TP_XR</text>
<text x="217" y="78.9">Red4</text>
<text x="217" y="80.6">Red5</text>
<text x="217" y="82.4">Red6</text>
<text x="129.9" y="84.2">TP_YD</text>
<text x="129.9" y="86">TP_XL</text>
<text x="129.9" y="87.8">TP_YU</text>
<text x="217" y="84.2">Red7</text>
<text x="217" y="87.8">VCLK</text>
<text x="217" y="89.5">HSYNC</text>
<text x="217" y="91.3">VSYNC</text>
<text x="217" y="93.1">VDEN</text>
<text x="185" y="102">TP_XR</text>
<text x="185" y="107.3">TP_YU</text>
<text x="185" y="103.8">TP_YD</text>
<text x="185" y="105.5">TP_XL</text>
<text x="195.7" y="130.4">VLED+</text>
<text x="170.8" y="135.8">SW_LED</text>
<text x="222.3" y="137.5">Blue1</text>
<text x="222.3" y="134">Blue0</text>
<text x="250.8" y="134">B0</text>
<text x="250.8" y="137.5">B1</text>
<text x="222.3" y="141.1">Blue2</text>
<text x="250.8" y="141.1">B2</text>
<text x="222.3" y="148.2">Green1</text>
<text x="222.3" y="144.6">Green0</text>
<text x="250.8" y="144.6">G0</text>
<text x="250.8" y="148.2">G1</text>
<text x="222.3" y="155.3">Red1</text>
<text x="222.3" y="151.8">Red0</text>
<text x="250.8" y="151.8">R0</text>
<text x="250.8" y="155.3">R1</text>
<text x="195.7" y="158.9">VLED-</text>
<text x="222.3" y="158.9">Red2</text>
<text x="250.8" y="158.9">R2</text>
<text x="121" y="164.2">BL_CN</text>
</g>
<g font-size="1.6" fill="#004080">
<text x="144.6" y="19.5">VLED-</text>
<text x="144.6" y="21.3">VLED+</text>
<text x="144.6" y="23">DGND</text>
<text x="153.4" y="21.1" transform="rotate(-90 153.4 21.1)">DGMD</text>
<text x="233.5" y="21.3">VDD1</text>
<text x="233.5" y="23">VDD2</text>
<text x="240.5" y="18.1" transform="rotate(-90 240.5 18.1)">S2</text>
<text x="144.6" y="24.8">VDD</text>
<text x="144.6" y="26.6">RED0</text>
<text x="144.6" y="28.4">RED1</text>
<text x="233.5" y="24.8">VDD3</text>
<text x="233.5" y="26.6">GND1</text>
<text x="233.5" y="28.4">GND2</text>
<text x="144.6" y="30.2">RED2</text>
<text x="144.6" y="31.9">RED3</text>
<text x="144.6" y="33.7">RED4</text>
<text x="144.6" y="35.5">RED5</text>
<text x="233.5" y="30.2">GND3</text>
<text x="233.5" y="31.9">BL_PWM</text>
<text x="233.5" y="33.7">PWR-EN</text>
<text x="233.5" y="35.5">nRST</text>
<text x="52.2" y="37.3">+5V</text>
<text x="52.2" y="39">+5V</text>
<text x="52.2" y="40.8">RESET#</text>
<text x="62.8" y="39">GND</text>
<text x="63.5" y="37.3">+5V</text>
<text x="64.4" y="40.8">B0</text>
<text x="144.6" y="37.3">RED6</text>
<text x="144.6" y="39">RED7</text>
<text x="144.6" y="40.8">GREEN0</text>
<text x="233.5" y="37.3">nCS</text>
<text x="233.5" y="39">SCK</text>
<text x="233.5" y="40.8">SDI</text>
<text x="52.2" y="42.6">B1</text>
<text x="52.2" y="44.4">B3</text>
<text x="52.2" y="46.2">B5</text>
<text x="52.2" y="47.9">B7</text>
<text x="62.8" y="47.9">GND</text>
<text x="64.4" y="42.6">B2</text>
<text x="64.4" y="44.4">B4</text>
<text x="64.4" y="46.2">B6</text>
<text x="144.6" y="42.6">GREEN1</text>
<text x="144.6" y="44.4">GREEN2</text>
<text x="144.6" y="46.2">GREEN3</text>
<text x="144.6" y="47.9">GREEN4</text>
<text x="233.5" y="42.6">GND4</text>
<text x="233.5" y="44.4">BLUE0</text>
<text x="233.5" y="46.2">BLUE1</text>
<text x="233.5" y="47.9">BLUE2</text>
<text x="52.2" y="49.7">G0</text>
<text x="52.2" y="51.5">G2</text>
<text x="52.2" y="53.3">G4</text>
<text x="64.3" y="49.7">G1</text>
<text x="64.3" y="51.5">G3</text>
<text x="64.3" y="53.3">G5</text>
<text x="144.6" y="49.7">GREEN5</text>
<text x="144.6" y="51.5">GREEN6</text>
<text x="144.6" y="53.3">GREEN7</text>
<text x="233.5" y="49.7">BLUE3</text>
<text x="233.5" y="51.5">BLUE4</text>
<text x="233.5" y="53.3">BLUE5</text>
<text x="52.2" y="55">G6</text>
<text x="52.2" y="58.6">R1</text>
<text x="52.2" y="56.8">GND</text>
<text x="64.3" y="55">G7</text>
<text x="64.3" y="56.8">R0</text>
<text x="64.3" y="58.6">R2</text>
<text x="144.6" y="55">BLUE0</text>
<text x="144.6" y="56.8">BLUE1</text>
<text x="144.6" y="58.6">BLUE2</text>
<text x="233.5" y="55">BLUE6</text>
<text x="233.5" y="56.8">BLUE7</text>
<text x="233.5" y="58.6">GREEN0</text>
<text x="52.2" y="60.4">R3</text>
<text x="52.2" y="62.2">R5</text>
<text x="52.2" y="63.9">R7</text>
<text x="52.2" y="65.7">VF2</text>
<text x="59.8" y="65.7">PWR-EN</text>
<text x="62.8" y="63.9">GND</text>
<text x="64.3" y="60.4">R4</text>
<text x="64.3" y="62.2">R6</text>
<text x="144.6" y="60.4">BLUE3</text>
<text x="144.6" y="62.2">BLUE4</text>
<text x="144.6" y="63.9">BLUE5</text>
<text x="144.6" y="65.7">BLUE6</text>
<text x="233.5" y="60.4">GREEN1</text>
<text x="233.5" y="62.2">GREEN2</text>
<text x="233.5" y="63.9">GREEN3</text>
<text x="233.5" y="65.7">GREEN4</text>
<text x="52.2" y="67.5">VF0</text>
<text x="52.2" y="71">VSYNC</text>
<text x="52.2" y="69.3">GND</text>
<text x="60.8" y="71">HSYNC</text>
<text x="62.2" y="69.3">VCLK</text>
<text x="63.5" y="67.5">VF1</text>
<text x="144.6" y="67.5">BLUE7</text>
<text x="144.6" y="69.3">DGND</text>
<text x="144.6" y="71">DCLK</text>
<text x="233.5" y="67.5">GREEN5</text>
<text x="233.5" y="69.3">GREEN6</text>
<text x="233.5" y="71">GREEN7</text>
<text x="52.2" y="72.8">VDEN</text>
<text x="52.2" y="74.6">LEND</text>
<text x="52.2" y="76.4">GND</text>
<text x="59.5" y="74.6">BL_PWM</text>
<text x="61.6" y="76.4">TSX-R</text>
<text x="62.8" y="72.8">GND</text>
<text x="144.6" y="72.8">DISP</text>
<text x="144.6" y="74.6">HSYNC</text>
<text x="144.6" y="76.4">VSYNC</text>
<text x="233.5" y="72.8">RED0</text>
<text x="233.5" y="74.6">RED1</text>
<text x="233.5" y="76.4">RED2</text>
<text x="52.2" y="78.2">TSX-L</text>
<text x="52.2" y="79.9">TSY-U</text>
<text x="61.6" y="78.2">TSY-D</text>
<text x="64.1" y="79.9">NC</text>
<text x="144.6" y="78.2">DE</text>
<text x="144.6" y="79.9">AVDD</text>
<text x="144.6" y="81.7">DGND</text>
<text x="144.6" y="83.5">X+</text>
<text x="233.5" y="78.2">RED3</text>
<text x="233.5" y="79.9">RED4</text>
<text x="233.5" y="81.7">RED5</text>
<text x="233.5" y="83.5">RED6</text>
<text x="144.6" y="85.3">Y-</text>
<text x="144.6" y="87.1">X-</text>
<text x="144.6" y="88.8">Y+</text>
<text x="233.5" y="85.3">RED7</text>
<text x="233.5" y="87.1">GND5</text>
<text x="233.5" y="88.8">VCLK</text>
<text x="153.4" y="90.8" transform="rotate(-90 153.4 90.8)">DGMD</text>
<text x="233.5" y="90.6">HSYNC</text>
<text x="233.5" y="92.4">VSYNC</text>
<text x="233.5" y="94.2">VDEN</text>
<text x="233.5" y="95.9">GND6</text>
<text x="233.5" y="97.7">VREF</text>
<text x="233.5" y="99.5">RFU1</text>
<text x="233.5" y="101.3">RFU2</text>
<text x="233.5" y="103.1">TP-RIGHT</text>
<text x="233.5" y="104.8">TP-DOWN</text>
<text x="233.5" y="106.6">TP-LEFT</text>
<text x="233.5" y="108.4">TP-UP</text>
<text x="240.5" y="112.1" transform="rotate(-90 240.5 112.1)">S1</text>
<text x="52.2" y="131.5">VIN</text>
<text x="58.4" y="131.5">VOUT</text>
<text x="57.4" y="133.4" transform="rotate(-90 57.4 133.4)">GND</text>
<text x="148.2" y="147.5">SW</text>
<text x="159.7" y="147.5">VIN</text>
<text x="148.2" y="151.1">GND</text>
<text x="148.2" y="154.6">FB</text>
<text x="159" y="151.1">OVP</text>
<text x="160.2" y="154.6">EN</text>
</g>
<g font-size="1.6" fill="#00f">
<text x="81.9" y="28.7">+ C1</text>
<text x="76.5" y="135.4">+ C7</text>
</g>
<g font-size="1.6" fill="#800000">
<text x="207.7" y="27.3">X7R-0805</text>
<text x="40.6" y="138.3">X7R-0805</text>
<text x="134.9" y="143.6">X7R-0805</text>
<text x="147.3" y="142.9">WLED Driver, SOT23-6</text>
<text x="193.5" y="138.3">X7R-0805</text>
</g>
</svg>
